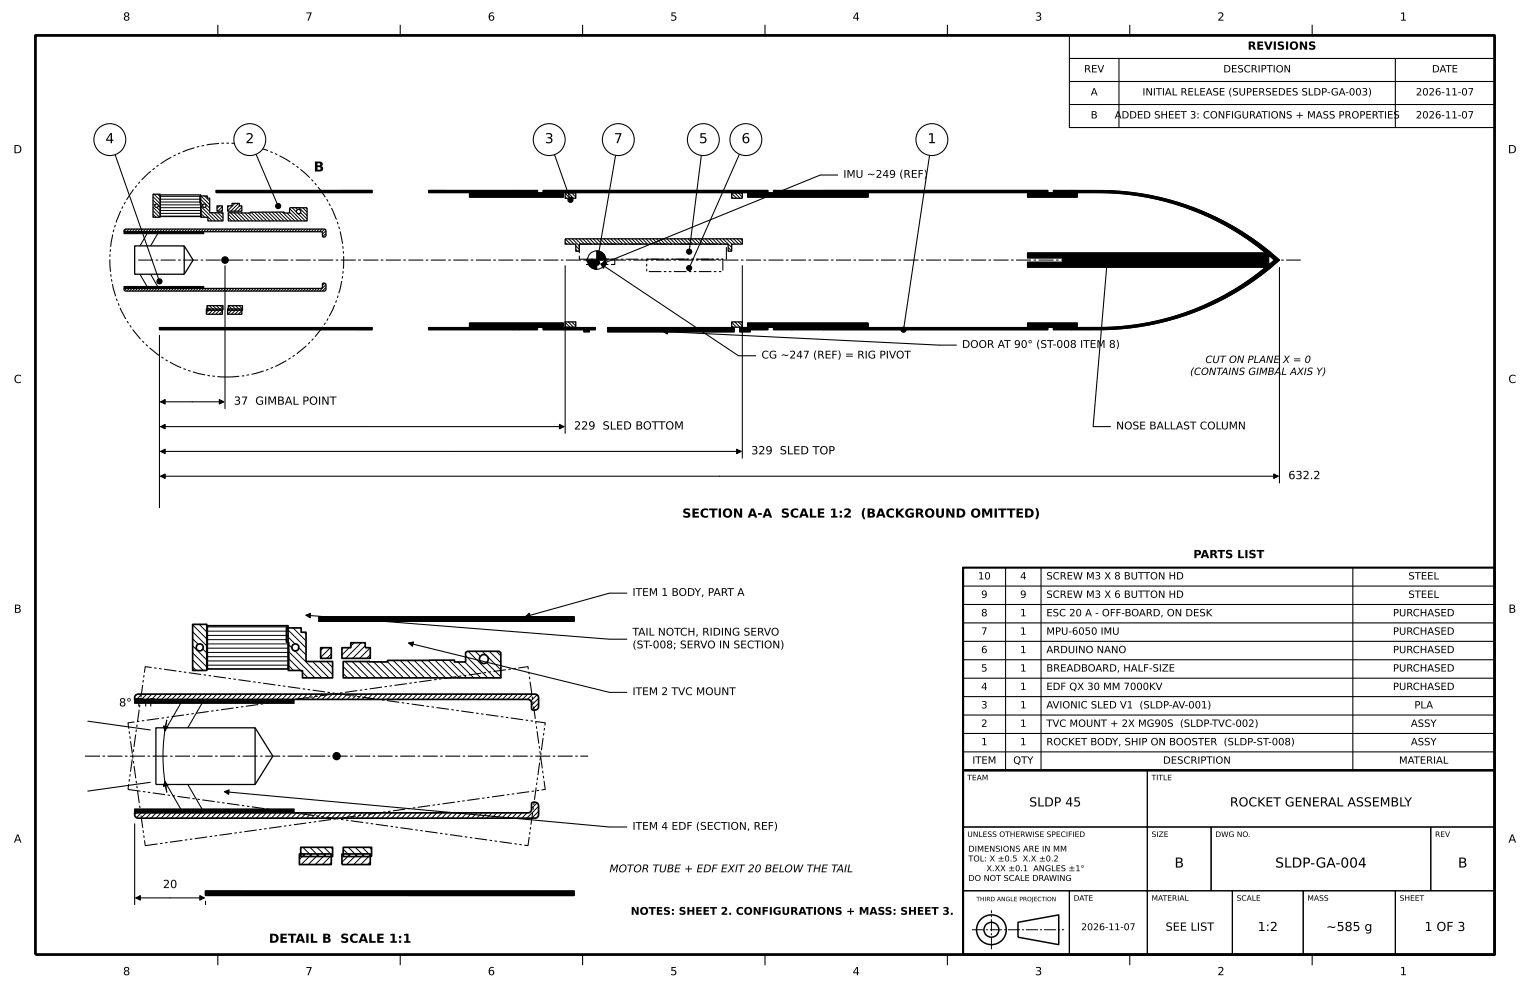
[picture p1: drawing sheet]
<svg xmlns="http://www.w3.org/2000/svg" width="432mm" height="279mm" viewBox="0 0 432 279" stroke-linecap="round" stroke-linejoin="round" font-family="sans-serif">
<g fill="none" stroke="#000" stroke-width=".28">
<path d="M43.2 55.5l2 2M43.2 56.5l1.1 1.1M43.2 57.5l.5 .5M43.2 58.5l2 2M43.2 59.5l1.8 1.8M43.5 54.8l1.7 1.7M44.2 58.5l1 1M44.5 54.8l.7 .7M44.7 58l.5 .5M45.2 59.4h11.4M45.2 58.6h11.4M45.2 57.8h11.4"/>
<path d="M45.2 57h11.4M45.2 56.2h11.4M45.2 55.4h11.4M56.4 56l2.8 2.8M56.4 57l.9 .8M56.7 55.3l2.5 2.5M56.7 58.3l4.1 4.1M56.7 59.3l3.1 3.1M57.7 55.3l1.5 1.5M57.9 58.5l1.3 1.3M62 58.1l-.8 .7M62.7 59.3l-.2 .3"/>
<path d="M62.7 58.3l-1.2 1.3M64.6 58.1l-.3 .4M66.3 57.4l-2 2.1M67.3 57.4l-2.2 2.2M67.6 58.1l-1.5 1.5M68.3 59.4l-.2 .2M68.3 58.5l-1.2 1.1M70.8 59.9l2.5 2.5M71.8 59.9l2.5 2.5M72.8 59.9l2.5 2.5M73.8 59.9l2.5 2.5M74.8 59.9l2.5 2.5"/>
<path d="M75.8 59.9l2.5 2.5M76.7 59.9l2.5 2.5M77.7 59.9l2.5 2.5M78.7 59.9l2.5 2.5M79.7 59.9l2.5 2.5M81.7 58.9l3.5 3.5M81.7 59.9l2.5 2.5M82.4 58.6l1.3 1.2M83.4 58.6l.6 .6M84.4 58.6l2.3 2.3M85.4 58.6l1.3 1.3M86.4 58.6l.3 .3"/>
<path d="M159.5 54.6l1.4 1.4M159.5 55.6l.4 .4M160.4 54.5l1.5 1.5M161.3 54.5l1.2 1.1M162.3 54.5l.2 .1M206.5 54.6l1.4 1.4M206.5 55.6l.4 .4M207.4 54.5l1.5 1.5M208.3 54.5l1.2 1.1M209.3 54.5l.2 .1M35.7 64.7l-.7 .6M36.4 64.7l-.7 .7"/>
<path d="M37.2 64.7l-.7 .7M38 64.7l-.7 .7M38.8 64.7l-.8 .7M39.6 64.7l-.8 .7M40.3 64.7l-.7 .7M41.1 64.7l-.7 .7M41.9 64.7l-.8 .7M42.7 64.7l-.8 .7M43.2 60.4l.8 .9M43.4 64.7l-.7 .7M44.2 64.7l-.7 .7M45 64.7l-.7 .7"/>
<path d="M45.2 61h11.4M45.2 60.2h11.4M45.8 64.7l-.8 .7M46.6 64.7l-.8 .7M47.3 64.7l-.7 .7M48.1 64.7l-.7 .7M48.9 64.7l-.8 .7M49.7 64.7l-.8 .7M50.4 64.7l-.7 .7M51.2 64.7l-.7 .7M52 64.7l-.7 .7M52.8 64.7l-.8 .7"/>
<path d="M53.6 64.7l-.8 .7M54.3 64.7l-.7 .7M55.1 64.7l-.7 .7M55.9 64.7l-.8 .7M56.7 64.7l-.8 .7M56.7 61.2l.1 .1M56.7 60.3l1.1 1M57.4 64.7l-.7 .7M58.2 64.7l-.7 .7M58.7 62.2l.1 .2M59 64.7l-.7 .7M59.5 60l2.3 2.4"/>
<path d="M59.8 64.7l-.8 .7M60.5 60l2.3 2.4M60.6 64.7l-.8 .7M61.3 64.7l-.7 .7M61.5 60l1.4 1.5M62.1 64.7l-.7 .7M62.4 60l.5 .5M62.9 64.7l-.8 .7M63.7 64.7l-.8 .7M64.4 60.4l2 2M64.4 61.4l1 1M64.4 64.7l-.7 .7"/>
<path d="M65.1 60l2.3 2.4M65.2 64.7l-.7 .7M66 64.7l-.7 .7M66 60l2.4 2.4M66.8 64.7l-.8 .7M67 60l2.3 2.4M67.6 64.7l-.8 .7M68 60l2.3 2.4M68.3 64.7l-.7 .7M69.1 60.1l2.2 2.3M69.1 64.7l-.7 .7M69.9 64.7l-.8 .7"/>
<path d="M70.1 60.1l2.2 2.3M70.7 64.7l-.8 .7M71.4 64.7l-.7 .7M72.2 64.7l-.7 .7M73 64.7l-.7 .7M73.8 64.7l-.8 .7M74.6 64.7l-.8 .7M75.3 64.7l-.7 .7M76.1 64.7l-.7 .7M76.9 64.7l-.8 .7M77.7 64.7l-.8 .7M78.4 64.7l-.7 .7"/>
<path d="M79.2 64.7l-.7 .7M80 64.7l-.7 .7M80.8 64.7l-.8 .7M81 60.1l2.2 2.3M81.6 64.7l-.8 .7M82.3 64.7l-.7 .7M83.1 64.7l-.7 .7M83.9 64.7l-.8 .7M84.1 60.3l2.1 2.1M84.7 64.7l-.8 .7M84.8 60l1.9 1.9M85.4 64.7l-.7 .7"/>
<path d="M86.2 64.7l-.7 .7M87 64.7l-.7 .7M87.8 64.7l-.8 .7M88.6 64.7l-.8 .7M89.3 64.7l-.7 .7M90.1 64.7l-.7 .7M90.9 64.7l-.8 .7M91.6 79.9l-.6 .7M91.6 64.7l-.8 .8M92 65.1l-1 1M92 65.9l-.9 .9M159.5 68.4l.5 .5"/>
<path d="M159.5 67.4l1.5 1.5M160.5 67.4l1.5 1.5M161.5 67.4l2 2M162.5 67.4l1.5 1.5M162.5 69.4l1 1M162.5 70.4l.5 .5M163.5 67.4l1.5 1.5M164.5 67.4l1.5 1.5M165.4 67.4l1.5 1.5M166.4 67.4l1.5 1.5M167.4 67.4l1.5 1.5M168.4 67.4l1.5 1.5"/>
<path d="M169.4 67.4l1.5 1.5M170.4 67.4l1.5 1.5M171.4 67.4l1.5 1.5M172.4 67.4l1.5 1.5M173.4 67.4l1.5 1.5M174.4 67.4l1.5 1.5M175.3 67.4l1.5 1.5M176.3 67.4l1.5 1.5M177.3 67.4l1.5 1.5M178.3 67.4l1.5 1.5M179.3 67.4l1.5 1.5M180.3 67.4l1.5 1.5"/>
<path d="M181.3 67.4l1.5 1.5M182.3 67.4l1.5 1.5M183.3 67.4l1.5 1.5M184.3 67.4l1.5 1.5M185.2 67.4l1.5 1.5M186.2 67.4l1.5 1.5M187.2 67.4l1.5 1.5M188.2 67.4l1.5 1.5M189.2 67.4l1.5 1.5M190.2 67.4l1.5 1.5M191.2 67.4l1.5 1.5M192.2 67.4l1.5 1.5"/>
<path d="M193.2 67.4l1.5 1.5M194.2 67.4l1.5 1.5M195.1 67.4l1.5 1.5M196.1 67.4l1.5 1.5M197.1 67.4l1.5 1.5M198.1 67.4l1.5 1.5M199.1 67.4l1.5 1.5M200.1 67.4l1.5 1.5M201.1 67.4l1.5 1.5M202.1 67.4l1.5 1.5M203.1 67.4l1.5 1.5M204 67.4l2.5 2.5"/>
<path d="M205 67.4l1.5 1.5M205.5 69.8l1 1M205.5 70.8l.1 .1M206 67.4l1.5 1.5M207 67.4l1.5 1.5M208 67.4l1.5 1.5M209 67.4l.5 .5M35.7 81.4l-.6 .6M36.5 81.4l-.8 .8M37.3 81.4l-.8 .8M38 81.4l-.7 .8M38.8 81.4l-.7 .8"/>
<path d="M39.6 81.4l-.7 .8M40.4 81.4l-.8 .8M41.2 81.4l-.8 .8M41.9 81.4l-.7 .8M42.7 81.4l-.7 .8M43.5 81.4l-.8 .8M44.3 81.4l-.8 .8M45 81.4l-.7 .8M45.8 81.4l-.7 .8M46.6 81.4l-.7 .8M47.4 81.4l-.8 .8M48.2 81.4l-.8 .8"/>
<path d="M48.9 81.4l-.7 .8M49.7 81.4l-.7 .8M50.5 81.4l-.8 .8M51.3 81.4l-.8 .8M52 81.4l-.7 .8M52.8 81.4l-.7 .8M53.6 81.4l-.7 .8M54.4 81.4l-.8 .8M55.2 81.4l-.8 .8M55.9 81.4l-.7 .8M56.7 81.4l-.7 .8M57.5 81.4l-.8 .8"/>
<path d="M58.3 81.4l-.8 .8M58.4 87.2l-.2 .1M58.4 86.6l1 1M59 81.4l-.7 .8M59.1 86.3l1.3 1.3M59.4 87.2l-1.2 1.1M59.8 81.4l-.7 .8M60.1 86.3l1.3 1.3M60.4 87.2l-1.5 1.5M60.6 81.4l-.7 .8M61.1 86.3l1.3 1.3M61.4 87.2l-1.5 1.5"/>
<path d="M61.4 81.4l-.8 .8M62.1 86.3l.8 .8M62.2 81.4l-.8 .8M62.3 87.2l-1.5 1.5M62.7 87.8l-.9 .9M62.9 81.4l-.7 .8M63.7 81.4l-.7 .8M64.4 87.2l.4 .4M64.5 81.4l-.8 .8M64.5 86.3l1.3 1.3M64.8 87.2l-.5 .5M65.3 81.4l-.8 .8"/>
<path d="M65.5 86.3l1.3 1.3M65.8 87.2l-1.5 1.5M66 81.4l-.7 .8M66.5 86.3l1.3 1.3M66.8 87.2l-1.5 1.5M66.8 81.4l-.7 .8M67.5 86.3l.9 .9M67.6 81.4l-.7 .8M67.8 87.2l-1.5 1.5M68.3 88.7h-.1M68.3 87.7l-1.1 1M68.4 81.4l-.8 .8"/>
<path d="M69.2 81.4l-.8 .8M69.9 81.4l-.7 .8M70.7 81.4l-.7 .8M71.5 81.4l-.8 .8M72.3 81.4l-.8 .8M73 81.4l-.7 .8M73.8 81.4l-.7 .8M74.6 81.4l-.7 .8M75.4 81.4l-.8 .8M76.2 81.4l-.8 .8M76.9 81.4l-.7 .8M77.7 81.4l-.7 .8"/>
<path d="M78.5 81.4l-.8 .8M79.3 81.4l-.8 .8M80 81.4l-.7 .8M80.8 81.4l-.7 .8M81.6 81.4l-.7 .8M82.4 81.4l-.8 .8M83.2 81.4l-.8 .8M83.9 81.4l-.7 .8M84.7 81.4l-.7 .8M85.5 81.4l-.8 .8M86.3 81.4l-.8 .8M87 81.4l-.7 .8"/>
<path d="M87.8 81.4l-.7 .8M88.6 81.4l-.7 .8M89.4 81.4l-.8 .8M90.2 81.4l-.8 .8M92 80.4l-1.8 1.8M92 81.1l-1 1.1M159.5 91l1.4 1.3M159.5 92l.4 .3M160.4 90.8l1.5 1.5M161.3 90.8l1.2 1.2M162.3 90.8l.2 .2M206.5 91l1.4 1.3"/>
<path d="M206.5 92l.4 .3M207.4 90.8l1.5 1.5M208.3 90.8l1.2 1.2M209.3 90.8l.2 .2M54.4 176.3l4 4M54.4 178.3l4 4M56.2 176.2l2.2 2.1M58.2 176.2l.2 .2M58.5 179.3h22.8M58.5 178.1h22.8M58.5 176.9h22.8M80.8 177.3l5.6 5.6"/>
<path d="M80.8 179.3l2.5 2.4M82.7 177.2l3.7 3.7M84.7 177.2l.3 .3M85.9 178.4l.5 .5M38.4 196.1l-.2 .2M40 195.9l-1.5 1.5M41.4 195.9l-1.4 1.5M42.9 195.9l-1.5 1.5M44.3 195.9l-1.5 1.5M45.7 195.9l-1.5 1.5M47.1 195.9l-1.5 1.5M48.5 195.9l-1.5 1.5"/>
<path d="M49.9 195.9l-1.5 1.5M51.3 195.9l-1.4 1.5M52.8 195.9l-1.5 1.5M54.2 195.9l-1.5 1.5M54.4 180.3l1.5 1.5M54.4 182.3l4 4M54.4 184.2l4 4M54.4 186.2l2.9 3M54.4 188.2l1 1M55.6 195.9l-1.5 1.5M57 195.9l-1.5 1.5M57.2 183.2l1.2 1.1"/>
<path d="M58.4 195.9l-1.5 1.5M58.5 187.7h22.8M58.5 186.5h22.8M58.5 185.3h22.8M58.5 184.1h22.8M58.5 182.9h22.8M58.5 181.7h22.8M58.5 180.5h22.8M59.8 195.9l-1.5 1.5M61.2 195.9l-1.4 1.5M62.7 195.9l-1.5 1.5M64.1 195.9l-1.5 1.5"/>
<path d="M65.5 195.9l-1.5 1.5M66.9 195.9l-1.5 1.5M68.3 195.9l-1.5 1.5M69.7 195.9l-1.5 1.5M71.1 195.9l-1.4 1.5M72.6 195.9l-1.5 1.5M74 195.9l-1.5 1.5M75.4 195.9l-1.5 1.5M76.8 195.9l-1.5 1.5M78.2 195.9l-1.5 1.5M79.6 195.9l-1.5 1.5M81 195.9l-1.4 1.5"/>
<path d="M81.5 181.9l.9 1M81.5 183.9l7.4 7.4M81.5 185.9l3.3 3.3M81.5 187.9l1.3 1.3M82.5 195.9l-1.5 1.5M83.2 183.7l7.7 7.6M83.9 195.9l-1.5 1.5M84.3 182.8l2.1 2M84.9 189.3h.1M85.3 195.9l-1.5 1.5M85.4 189.8l1.5 1.5M86.7 195.9l-1.5 1.5"/>
<path d="M88.1 195.9l-1.5 1.5M88.2 186.7l4.6 4.6M89.5 195.9l-1.5 1.5M90.2 186.7l3.7 3.7M90.9 195.9l-1.4 1.5M91.3 182.8l-.8 .8M92.2 186.7l1.7 1.7M92.4 195.9l-1.5 1.5M93.2 182.8l-2.7 2.7M93.5 184.5l-1.3 1.3M93.8 195.9l-1.5 1.5M95.2 195.9l-1.5 1.5"/>
<path d="M96.6 182.8l-.1 .1M96.6 195.9l-1.5 1.5M96.9 188.1l3.1 3.2M96.9 190.1l1.2 1.2M97.4 186.7l4.6 4.6M98 195.9l-1.5 1.5M98.6 182.8l-2.1 2.1M99.4 186.7l4.6 4.6M99.4 195.9l-1.5 1.5M100 181.4l-1 1M100.8 195.9l-1.4 1.5M101.4 186.7l4.6 4.6"/>
<path d="M101.9 181.4l-4.4 4.4M102.3 195.9l-1.5 1.5M103.1 182.2l-3.6 3.6M103.3 186.7l4.7 4.6M103.7 195.9l-1.5 1.5M104.5 184.8l-1 1M104.5 182.8l-3 3M105.1 195.9l-1.5 1.5M105.5 186.8l4.4 4.5M106.5 195.9l-1.5 1.5M107.4 186.8l4.5 4.5M107.9 195.9l-1.5 1.5"/>
<path d="M109.3 195.9l-1.5 1.5M109.4 186.8l4.5 4.5M110.7 195.9l-1.4 1.5M111 186.4l4.9 4.9M112.2 195.9l-1.5 1.5M112.9 186.4l5 4.9M113.6 195.9l-1.5 1.5M114.9 186.4l4.9 4.9M115 195.9l-1.5 1.5M116.4 195.9l-1.5 1.5M116.9 186.4l4.9 4.9M117.8 195.9l-1.5 1.5"/>
<path d="M118.9 186.4l4.9 4.9M119.2 195.9l-1.5 1.5M120.6 195.9l-1.4 1.5M120.9 186.4l4.9 4.9M122.1 195.9l-1.5 1.5M122.8 186.3l5 5M123.5 195.9l-1.5 1.5M124.7 186.3l5 5M124.9 195.9l-1.5 1.5M126.3 195.9l-1.5 1.5M126.7 186.3l5 5M127.7 195.9l-1.5 1.5"/>
<path d="M129.1 195.9l-1.5 1.5M129.2 186.8l4.5 4.5M130.5 195.9l-1.4 1.5M131.2 186.8l4.5 4.5M131.4 185l6.3 6.3M132 195.9l-1.5 1.5M132.1 183.8l7.5 7.5M133.4 195.9l-1.5 1.5M134.1 183.8l1.5 1.4M134.8 195.9l-1.5 1.5M136.1 183.8l1.2 1.2M136.2 195.9l-1.5 1.5"/>
<path d="M137.3 187l4.1 4.1M137.5 185.3l3.9 3.8M137.6 195.9l-1.5 1.5M138.1 183.8l3.3 3.3M139 195.9l-1.5 1.5M140.1 183.8l1.2 1.3M140.4 195.9l-1.4 1.5M141.9 195.9l-1.5 1.5M143.3 195.9l-1.5 1.5M144.7 195.9l-1.5 1.5M146.1 195.9l-1.5 1.5M147.5 195.9l-1.5 1.5"/>
<path d="M148.9 195.9l-1.5 1.5M150.3 195.9l-1.4 1.5M151.6 196.1l-1.8 1.7M152 198.5l-1.8 1.8M152 197.1l-2 2M38.4 229.4l-.4 .4M39.9 229.4l-1.4 1.4M41.3 229.4l-1.5 1.5M42.7 229.4l-1.5 1.5M44.1 229.4l-1.5 1.5M45.5 229.4l-1.5 1.5M46.9 229.4l-1.5 1.5"/>
<path d="M48.3 229.4l-1.5 1.5M49.8 229.4l-1.5 1.5M51.2 229.4l-1.5 1.5M52.6 229.4l-1.5 1.5M54 229.4l-1.5 1.5M55.4 229.4l-1.5 1.5M56.8 229.4l-1.5 1.5M58.2 229.4l-1.5 1.5M59.7 229.4l-1.5 1.5M61.1 229.4l-1.5 1.5M62.5 229.4l-1.5 1.5M63.9 229.4l-1.5 1.5"/>
<path d="M65.3 229.4l-1.5 1.5M66.7 229.4l-1.5 1.5M68.1 229.4l-1.5 1.5M69.6 229.4l-1.5 1.5M71 229.4l-1.5 1.5M72.4 229.4l-1.5 1.5M73.8 229.4l-1.5 1.5M75.2 229.4l-1.5 1.5M76.6 229.4l-1.5 1.5M78 229.4l-1.5 1.5M79.4 229.4l-1.4 1.5M80.9 229.4l-1.5 1.5"/>
<path d="M82.3 229.4l-1.5 1.5M83.7 229.4l-1.5 1.5M85.1 229.4l-1.5 1.5M85.5 239.1l2.6 2.6M86.5 229.4l-1.5 1.5M87.5 239.1l2.6 2.6M87.9 229.4l-1.5 1.5M89.3 229.4l-1.4 1.5M89.5 239.1l2.6 2.6M90.8 229.4l-1.5 1.5M91.4 239.1l2.5 2.5M92.2 229.4l-1.5 1.5"/>
<path d="M93.4 239.1l.5 .5M93.6 229.4l-1.5 1.5M95 229.4l-1.5 1.5M96.4 229.4l-1.5 1.5M96.9 239.7l2 2M97.8 229.4l-1.5 1.5M98.3 239.1l2.6 2.6M99.2 229.4l-1.4 1.5M100.3 239.1l2.6 2.6M100.7 229.4l-1.5 1.5M102.1 229.4l-1.5 1.5M102.3 239.1l2.6 2.6"/>
<path d="M103.5 229.4l-1.5 1.5M104.2 239.1l.7 .7M104.9 229.4l-1.5 1.5M106.3 229.4l-1.5 1.5M107.7 229.4l-1.5 1.5M109.1 229.4l-1.4 1.5M110.6 229.4l-1.5 1.5M112 229.4l-1.5 1.5M113.4 229.4l-1.5 1.5M114.8 229.4l-1.5 1.5M116.2 229.4l-1.5 1.5M117.6 229.4l-1.5 1.5"/>
<path d="M119 229.4l-1.4 1.5M120.5 229.4l-1.5 1.5M121.9 229.4l-1.5 1.5M123.3 229.4l-1.5 1.5M124.7 229.4l-1.5 1.5M126.1 229.4l-1.5 1.5M127.5 229.4l-1.5 1.5M128.9 229.4l-1.4 1.5M130.4 229.4l-1.5 1.5M131.8 229.4l-1.5 1.5M133.2 229.4l-1.5 1.5M134.6 229.4l-1.5 1.5"/>
<path d="M136 229.4l-1.5 1.5M137.4 229.4l-1.5 1.5M138.8 229.4l-1.4 1.5M140.3 229.4l-1.5 1.5M141.7 229.4l-1.5 1.5M143.1 229.4l-1.5 1.5M144.5 229.4l-1.5 1.5M145.9 229.4l-1.5 1.5M147.3 229.4l-1.5 1.5M148.7 229.4l-1.4 1.5M150.3 226.5l-.2 .2M151.6 226.6l-1.6 1.5"/>
<path d="M152 229l-1.9 1.9M152 227.6l-3.3 3.3M84.9 240.5l1.2 1.2M86 241l-1.5 1.5M88 241l-3 3M90 241l-3 3M92 241l-3 3M93.5 243.4l-.6 .6M93.5 241.5l-2.5 2.5M96.9 241.7h.1M96.9 241l-.4 .4M98.8 241l-2.3 2.3"/>
<path d="M100.8 241l-3 3M102.8 241l-3 3M104.5 243.3l-.7 .7M104.5 241.3l-2.7 2.7"/>
</g>
<g fill="none" stroke="#000" stroke-width=".36">
<path d="M61 53.8h44v.6h-44zM121 53.8h24v.6h-24zM132.5 54.4h12.5v-.6h1.5v.6h12.5v1.2h-26.5zM146.5 53.8h5.2v.5l-5.2 .1zM153.3 53.7l63.4 .1v.5h-63.4zM211 54.4h12.5v-.6h9v.6h12.5v1.2h-34zM218.3 53.7l5.2 .1v.6l-5.2-.1zM232.5 53.7l63.2 .1v.5l-63.2 .1zM290 54.4h12.5v-.6a103.1 103.1 0 0 1 19.3 .9 76.3 76.3 0 0 1 39.3 18.7 76.8 76.8 0 0 1-54.9 19.6h-3.7v-.6h-12.5v-1.2h14v1.2a85 85 0 0 0 22.5-1.8 74.1 74.1 0 0 0 30.8-15.2h-67.3v-1.4h10v-1.2h-10v-1.4h67.3a74.5 74.5 0 0 0-50.3-17h-3v1.2h-14zM297.3 53.7l5.2 .1v.6l-5.2-.1zM38 69.4h14v8h-14zM52 69.4l2.5 4-2.5 4"/>
<path d="M358.1 72.1l1.5 1.3-1.5 1.3zM45 92.4h60v.6h-60zM121 92.4h24v.6h-24zM132.5 91.2h26.5v1.2h-12.5v.6h-1.5v-.6h-12.5zM146.5 92.4h5.2v.6h-5.2zM153.3 92.4h14.7v.7h-1.7v.5h-1.5v-.5h-11.5zM205.5 92.4h1.7v.6l-1.7 .1zM208.8 92.4h7.9v.6l-5 .1v.5h-1.5v-.5h-1.4zM211 91.2h34v1.2h-12.5v.6h-9v-.6h-12.5zM218.3 92.4h5.2v.6l-5.2 .1zM232.5 92.4h63.2v.6l-63.2 .1zM297.3 92.4h5.2v.6l-5.2 .1z"/>
<path d="M44 205.4h28v16h-28zM72 205.4l5 8-5 8"/>
</g>
<g fill="none" stroke="#000" stroke-width=".3">
<path d="M61.5 7v3M112.9 7v3M164.4 7v3M215.9 7v3M267.4 7v3M301.8 10h120v26h-120zM301.8 16.5h120M315.8 16.5v19.5M318.9 7v3M370.3 7v3M393.8 16.5v19.5M301.8 29.5h120"/>
<path d="M301.8 23h120M231.5 49.4h5M39.5 77.4l2 3.4M41.5 66l-2 3.4M42.5 77.4l2 3.4M44.5 66l-2 3.4M63.5 74.9v40.5M159.5 74.9v47.5M209.5 74.9v54.5M361.1 75.4v61M45 94.5v48.9M265 97.4h5"/>
<path d="M208.4 100.4h5M308.5 120.4h5M172 167.4h5M271.8 160.2v57.2h150M271.8 175.8h150M271.8 170.6h150M271.8 165.4h150M283.8 160.2v57.2M293.8 160.2v57.2M381.8 160.2v57.2M51 198.5l-4 6.9M57 198.5l-4 6.9"/>
<path d="M172 195.4h5M172 180.4h5M271.8 196.6h150M271.8 191.4h150M271.8 186.2h150M271.8 181h150M24.7 203.5l17.8 2.5M271.8 217.4h52v16h-52zM271.8 212.2h150M271.8 207h150M271.8 201.8h150M323.8 217.4h98v16h-98z"/>
<path d="M38 232.4v23M42.5 220.8l-17.8 2.5M47 221.4l4 6.9M53 221.4l4 6.9M172 233.4h5M271.8 233.4h52v18h-52zM323.8 233.4h18v18h-18zM341.8 233.4h62v18h-62zM403.8 233.4h18v18h-18zM58 254.2v1.2M271.8 251.4h30v18h-30zM301.8 251.4h22v18h-22z"/>
<path d="M323.8 251.4h24v18h-24zM347.8 251.4h20v18h-20zM367.8 251.4h26v18h-26zM393.8 251.4h28v18h-28zM61.5 269.4v3M112.9 269.4v3M164.4 269.4v3M215.9 269.4v3M267.4 269.4v3M318.9 269.4v3M370.3 269.4v3"/>
</g>
<path d="M163.5 68.9h41.5v4.2h-41.5v-4.2M165.5 73.1h8v1.6h-8v-1.6M182.5 73.1h21.5v3.5h-21.5v-3.5M36.1 222.8l112.9 15.9 4.9-34.7-112.9-15.9-4.9 34.7M41 238.7l112.9-15.9-4.9-34.7-112.9 15.9 4.9 34.7" fill="none" stroke="#000" stroke-width=".3" stroke-dasharray="3.5 .7 .7 .7 .7 .7" stroke-linecap="butt"/>
<path d="M39 73.4h328.1M24 213.4h142" fill="none" stroke="#000" stroke-width=".3" stroke-dasharray="4.2 .7 .7 .7" stroke-linecap="butt"/>
<path d="M10 10h411.8v259.4h-411.8z" fill="none" stroke="#000" stroke-width=".78" stroke-linecap="butt"/>
<path d="M271.8 160.2h150v57.2h-150zM271.8 217.4h150v52h-150z" fill="none" stroke="#000" stroke-width=".6" stroke-linecap="butt"/>
<path d="M287.3 260.3l11.5-2.1v8.4l-11.5-2.1z" fill="none" stroke="#000" stroke-width=".42"/>
<path d="M274.3 262.4h26M279.8 267.9v-11" fill="none" stroke="#000" stroke-width=".28" stroke-dasharray="3.4 .6 .6 .6" stroke-linecap="butt"/>
<g fill="#000" stroke="#000" stroke-width=".28">
<path d="M61 53.8h44v.6h-44zM121 53.8h24v.6h-24zM132.5 54.4h12.5v-.6h1.5v.6h12.5v1.2h-26.5zM146.5 53.8h5.2v.5l-5.2 .1zM153.3 53.7l63.4 .1v.5h-63.4zM218.3 53.7l5.2 .1v.6l-5.2-.1zM211 54.4h12.5v-.6h9v.6h12.5v1.2h-34zM232.5 53.7l63.2 .1v.5l-63.2 .1zM297.3 53.7l5.2 .1v.6l-5.2-.1zM290 54.4h12.5v-.6h7.5a76.2 76.2 0 0 1 46.3 15.6l4.8 4-3.9 3.3-5.3 3.8-5.2 3.1-4.6 2.3a75.8 75.8 0 0 1-32.1 7.1h-7.5v-.6h-12.5v-1.2h14v1.2h7.3l7.6-.5 7.6-1.3 5.1-1.4 3.8-1.3 7.7-3.2 7.6-4.4 6.6-4.9h-67.3v-1.4h10v-1.2h-10v-1.4h67.3l-6.6-4.9-7.6-4.4-7.7-3.2-7.6-2.4-6.4-1.3-7.6-.7-9.8-.1v1.2h-14zM45 92.4h60v.6h-60zM132.5 91.2h26.5v1.2h-12.5v.6h-1.5v-.6h-12.5z"/>
<path d="M121 92.4h24v.6h-24zM146.5 92.4h5.2v.6h-5.2zM153.3 92.4h14.7v.7h-1.7v.5h-1.5v-.5h-11.5zM205.5 92.4h1.7v.6l-1.7 .1zM208.8 92.4h7.9v.6l-5 .1v.5h-1.5v-.5h-1.4zM218.3 92.4h5.2v.6l-5.2 .1zM211 91.2h34v1.2h-12.5v.6h-9v-.6h-12.5zM232.5 92.4h63.2v.6l-63.2 .1zM297.3 92.4h5.2v.6l-5.2 .1z"/>
</g>
<path d="M358.1 72.1l1.5 1.3-1.5 1.3z" fill="#fff" stroke="#000" stroke-width=".28"/>
<g fill="none" stroke="#000" stroke-width=".36">
<path d="M43.2 54.8h2v6.5h-2zM45.2 55h11.4v6.1h-11.4zM56.4 55.3h2.1v.6h.7v4.1h3.7v2.4h-4.2v-1.1h-2v-4h-.3zM61.2 58.1h1.5v1.5h-1.5zM64.3 58.1h1.2v-.7h2v.7h.8v1.5h-4zM159.5 54.5h3v1.5h-3zM206.5 54.5h3v1.5h-3zM35.1 64.8l.4-.1h56l.5 .3v1.4a.6 .6 0 0 1-.9 .5l-.2-1.3-.4-.2h-55.5zM64.4 60l6.3 .1v-.2h9.4v.2h1.6v-1.3l.3-.2h4.5l.2 .2v3.6h-22.3zM159.5 67.4h50v1.5h-3v2h-1v-2h-42v2h-1v-2h-3zM35 81.4h55.5l.5-.4v-.8a.53 .53 0 0 1 .6-.3 .53 .53 0 0 1 .4 .5v1.4l-.5 .3-56 .1a.56 .56 0 0 1-.5-.8zM58.2 87.2h4.5v1.5h-4.5z"/>
<path d="M58.4 86.3h4.5v1.3h-4.5zM64.3 87.2h4v1.5h-4zM64.4 86.3h4v1.3h-4zM159.5 90.8h3v1.5h-3zM171.5 92.4h33.9v.7h1.8v.5h-35.7zM206.5 90.8h3v1.5h-3zM208.8 93l1.2 .1v.5h-1.2z"/>
<circle cx="44.2" cy="58" r=".49"/>
<circle cx="57.7" cy="58.1" r=".49"/>
<circle cx="84.3" cy="59.7" r=".63"/>
</g>
<path d="M35 65.5h22.5v.5h-22.5zM35 80.8h22.5v.5h-22.5zM171.5 92.4h33.9v.7h1.8v.5h-35.7zM208.8 93l1.2 .1v.5h-1.2zM90 174.1h72v1.2h-72zM38 197.6h45v.9h-45zM38 228.3h45v.9h-45zM58 251.5h104v1.2h-104z" fill="#000" stroke="#000" stroke-width=".28"/>
<g fill="none" stroke="#000" stroke-width=".48">
<path d="M54.4 176.2h4v13h-4zM58.5 176.6h22.8v12.2h-22.8zM80.8 177.2h4.2v1.2h1.4v8.3h7.5v4.6h-8.5v-2l-4-.1 .1-8h-.7zM90 174.1h72v1.2h-72zM38.3 196.2l.7-.3h112l.7 .3 .3 .4v2.8a1.19 1.19 0 0 1-1.6 1l-.4-.4-.1-2.1-.9-.5h-111v-.8zM90.5 182.8h3v3h-3zM96.5 182.8h2.5v-1.4h4.1v1.4h1.4v3h-8zM96.9 186.7l12.5 .1v-.4l18.9-.1v.5h3.1v-2.6l.5-.4h8.9l.5 .4 .1 7.1h-44.5zM38 229.4h111l.7-.3 .3-.4v-1.8a1.07 1.07 0 0 1 1.2-.5 1.07 1.07 0 0 1 .8 1v2.8l-.5 .6-.5 .1h-112a1.11 1.11 0 0 1-1-1.5zM84.9 239.1h9v2.6h-9zM96.9 239.1h8v2.6h-8zM58 251.5h104v1.2h-104z"/>
<path d="M84.5 241h9v3h-9zM96.5 241h8v3h-8z"/>
<circle cx="56.4" cy="182.7" r=".99"/>
<circle cx="83.4" cy="182.7" r="1"/>
<circle cx="136.5" cy="186" r="1.25"/>
</g>
<g fill="none" stroke="#000" stroke-width=".42">
<circle cx="279.8" cy="262.4" r="2.1"/>
<circle cx="279.8" cy="262.4" r="4.2"/>
</g>
<g fill="none" stroke="#000" stroke-width=".3">
<path d="M32.5 43.6l12.5 35.8M72.3 43.5l6.2 14.7M156.5 43.6l4.5 12.8M173.7 43.8l-5.2 30.3M197.9 43.9l-3.4 27.1M208.7 43.5l-14.2 32.1M231.5 49.4l-61.7 25.1M262.3 43.9l-7.3 49.2M169.6 74.5l38.8 25.9M312.5 73.7l-4 46.7M187.1 93.6l77.9 3.8M45.3 113.4h17.9"/>
<path d="M45.3 120.4h113.9M45.3 127.4h163.9M45.3 134.4h315.5M86.3 173.6l85.7 6.8M172 167.4l-23.7 6.6M115.3 181.5l56.7 13.9M46.5 206.3l.6-3.1a49 49 0 0 0 0 20.4l-.6-3.1M63.3 223.4l108.7 10M38.3 253.4h19.4"/>
</g>
<g fill="#000" stroke="#000" stroke-width=".3">
<path d="M169.6 74.5l1.4 .2-.7 1zM170.7 73.5l.5 1.1-1.4-.1zM312.5 73.7l.5 1.4-1.3-.2zM187.1 93.6l1.3-.6-.1 1.3zM45.3 113.4l1.3-.6v1.2zM61.9 112.8l1.3 .6-1.3 .6zM157.9 119.8l1.3 .6-1.3 .6zM45.3 120.4l1.3-.6v1.2zM45.3 127.4l1.3-.6v1.2zM45.3 134.4l1.3-.6v1.2zM207.9 126.8l1.3 .6-1.3 .6zM359.5 133.8l1.3 .6-1.3 .6z"/>
<path d="M86.3 173.6l1.4-.5-.1 1.3zM148.3 174l1.1-.9 .3 1.2zM115.3 181.5l1.4-.3-.3 1.2zM46.1 204.9l1.3 .2-.9 1.2zM46.5 220.5l.9 1.2-1.3 .2zM63.3 223.4l1.4-.5-.2 1.3zM38.3 253.4l1.3-.6v1.2zM56.4 252.8l1.3 .6-1.3 .6z"/>
</g>
<circle cx="64" cy="73.4" r="33" fill="none" stroke="#000" stroke-width=".3" stroke-dasharray="3.5 .7 .7 .7 .7 .7" stroke-linecap="butt"/>
<circle cx="63.5" cy="73.4" r=".9" fill="#000" stroke="#000" stroke-width=".35"/>
<g fill="#fff" stroke="#000" stroke-width=".3">
<circle cx="263" cy="39.4" r="4.5"/>
<circle cx="70.5" cy="39.4" r="4.5"/>
<circle cx="155" cy="39.4" r="4.5"/>
<circle cx="31" cy="39.4" r="4.5"/>
<circle cx="198.5" cy="39.4" r="4.5"/>
<circle cx="210.5" cy="39.4" r="4.5"/>
<circle cx="174.5" cy="39.4" r="4.5"/>
</g>
<g fill="#000" stroke="#000" stroke-width=".35">
<circle cx="78.5" cy="58.2" r=".7"/>
<circle cx="161" cy="56.4" r=".7"/>
<circle cx="45" cy="79.4" r=".7"/>
<circle cx="168.5" cy="74.1" r=".7"/>
<circle cx="194.5" cy="75.6" r=".7"/>
<circle cx="194.5" cy="71" r=".7"/>
<circle cx="255" cy="93.1" r=".7"/>
<circle cx="95" cy="213.4" r="1"/>
</g>
<circle cx="168.4" cy="73.4" r="2.6" fill="none" stroke="#000" stroke-width=".3"/>
<path d="M165.8 73.4h2.6v2.6a2.6 2.6 0 0 1-2.6-2.6zM168.4 70.8a2.6 2.6 0 0 1 2.6 2.6h-2.6z" fill="#000" stroke="#000" stroke-width=".3"/>
<g font-size="3.9">
<text x="29.8" y="40.4">4</text>
<text x="69.3" y="40.4">2</text>
<text x="153.8" y="40.4">3</text>
<text x="173.3" y="40.4">7</text>
<text x="197.3" y="40.4">5</text>
<text x="209.3" y="40.4">6</text>
<text x="261.8" y="40.4">1</text>
<text x="88.5" y="48.4">B</text>
<text x="331.5" y="244.8">B</text>
<text x="359.9" y="244.8">SLDP-GA-004</text>
<text x="411.5" y="244.8">B</text>
</g>
<g font-size="3.5">
<text x="192.6" y="146.1">SECTION A-A SCALE 1:2 (BACKGROUND OMITTED)</text>
<text x="290.5" y="227.6">SLDP 45</text>
<text x="347.1" y="227.6">ROCKET GENERAL ASSEMBLY</text>
<text x="355" y="262.8">1:2</text>
<text x="374.3" y="262.8">~585 g</text>
<text x="402" y="262.8">1 OF 3</text>
<text x="75.9" y="266.1">DETAIL B SCALE 1:1</text>
</g>
<g font-size="3.2">
<text x="34.7" y="5.8">8</text>
<text x="86.2" y="5.8">7</text>
<text x="137.7" y="5.8">6</text>
<text x="189.2" y="5.8">5</text>
<text x="240.6" y="5.8">4</text>
<text x="292.1" y="5.8">3</text>
<text x="343.6" y="5.8">2</text>
<text x="395.1" y="5.8">1</text>
<text x="352.1" y="14">REVISIONS</text>
<text x="3.8" y="43.2">D</text>
<text x="425.6" y="43.2">D</text>
<text x="3.9" y="108.1">C</text>
<text x="425.7" y="108.1">C</text>
<text x="66" y="114.2">37 GIMBAL POINT</text>
<text x="162" y="121.2">229 SLED BOTTOM</text>
<text x="212" y="128.2">329 SLED TOP</text>
<text x="363.6" y="135.2">632.2</text>
<text x="336.8" y="157.5">PARTS LIST</text>
<text x="3.9" y="172.9">B</text>
<text x="425.7" y="172.9">B</text>
<text x="33.6" y="199.4">8° TYP</text>
<text x="3.9" y="237.8">A</text>
<text x="425.7" y="237.8">A</text>
<text x="46" y="250.6">20</text>
<text x="328.9" y="262.7">SEE LIST</text>
<text x="34.7" y="275.2">8</text>
<text x="86.2" y="275.2">7</text>
<text x="137.7" y="275.2">6</text>
<text x="189.2" y="275.2">5</text>
<text x="240.6" y="275.2">4</text>
<text x="292.1" y="275.2">3</text>
<text x="343.6" y="275.2">2</text>
<text x="395.1" y="275.2">1</text>
</g>
<g font-size="3">
<text x="238" y="50.2">IMU ~249 (REF)</text>
<text x="214.9" y="101.2">CG ~247 (REF) = RIG PIVOT</text>
<text x="271.5" y="98.2">DOOR AT 90° (ST-008 ITEM 8)</text>
<text x="315" y="121.2">NOSE BALLAST COLUMN</text>
<text x="178.5" y="168.2">ITEM 1 BODY, PART A</text>
<text x="178.5" y="179.4">TAIL NOTCH, RIDING SERVO</text>
<text x="178.5" y="183">(ST-008; SERVO IN SECTION)</text>
<text x="178.5" y="196.2">ITEM 2 TVC MOUNT</text>
<text x="178.5" y="234.2">ITEM 4 EDF (SECTION, REF)</text>
<text x="172" y="246.2">MOTOR TUBE + EDF EXIT 20 BELOW THE TAIL</text>
<text x="178" y="258.2">NOTES: SHEET 2. CONFIGURATIONS + MASS: SHEET 3.</text>
</g>
<g font-size="2.8">
<text x="306" y="20.4">REV</text>
<text x="345.2" y="20.4">DESCRIPTION</text>
<text x="404.1" y="20.4">DATE</text>
<text x="307.8" y="26.9">A</text>
<text x="322.4" y="26.9">INITIAL RELEASE (SUPERSEDES SLDP-GA-003)</text>
<text x="399.6" y="26.9">2026-11-07</text>
<text x="307.8" y="33.4">B</text>
<text x="314.6" y="33.4">ADDED SHEET 3: CONFIGURATIONS + MASS PROPERTIES</text>
<text x="399.6" y="33.4">2026-11-07</text>
<text x="335.9" y="105.8">(CONTAINS GIMBAL AXIS Y)</text>
<text x="340.2" y="102.4">CUT ON PLANE X = 0</text>
<text x="276" y="163.5">10</text>
<text x="287.9" y="163.5">4</text>
<text x="295.3" y="163.5">SCREW M3 X 8 BUTTON HD</text>
<text x="397.5" y="163.5">STEEL</text>
<text x="276.9" y="173.9">8</text>
<text x="276.9" y="168.7">9</text>
<text x="287.9" y="173.9">1</text>
<text x="287.9" y="168.7">9</text>
<text x="295.3" y="173.9">ESC 20 A - OFF-BOARD, ON DESK</text>
<text x="295.3" y="168.7">SCREW M3 X 6 BUTTON HD</text>
<text x="393.1" y="173.9">PURCHASED</text>
<text x="397.5" y="168.7">STEEL</text>
<text x="276.9" y="179.1">7</text>
<text x="287.9" y="179.1">1</text>
<text x="295.3" y="179.1">MPU-6050 IMU</text>
<text x="393.1" y="179.1">PURCHASED</text>
<text x="276.9" y="184.3">6</text>
<text x="287.9" y="184.3">1</text>
<text x="295.3" y="184.3">ARDUINO NANO</text>
<text x="393.1" y="184.3">PURCHASED</text>
<text x="276.9" y="189.5">5</text>
<text x="287.9" y="189.5">1</text>
<text x="295.3" y="189.5">BREADBOARD, HALF-SIZE</text>
<text x="393.1" y="189.5">PURCHASED</text>
<text x="276.9" y="194.7">4</text>
<text x="287.9" y="194.7">1</text>
<text x="295.3" y="194.7">EDF QX 30 MM 7000KV</text>
<text x="393.1" y="194.7">PURCHASED</text>
<text x="276.9" y="199.9">3</text>
<text x="287.9" y="199.9">1</text>
<text x="295.3" y="199.9">AVIONIC SLED V1 (SLDP-AV-001)</text>
<text x="399.2" y="199.9">PLA</text>
<text x="276.9" y="205.1">2</text>
<text x="287.9" y="205.1">1</text>
<text x="295.3" y="205.1">TVC MOUNT + 2X MG90S (SLDP-TVC-002)</text>
<text x="398.2" y="205.1">ASSY</text>
<text x="274.4" y="215.5">ITEM</text>
<text x="276.9" y="210.3">1</text>
<text x="286" y="215.5">QTY</text>
<text x="287.9" y="210.3">1</text>
<text x="295.3" y="210.3">ROCKET BODY, SHIP ON BOOSTER (SLDP-ST-008)</text>
<text x="328.2" y="215.5">DESCRIPTION</text>
<text x="394.8" y="215.5">MATERIAL</text>
<text x="398.2" y="210.3">ASSY</text>
</g>
<text font-size="2.6" x="305.1" y="262.5">2026-11-07</text>
<g font-size="2.3">
<text x="273.3" y="240.4">DIMENSIONS ARE IN MM</text>
<text x="273.3" y="243.1">TOL: X ±0.5 X.X ±0.2</text>
<text x="278.4" y="245.9">X.XX ±0.1 ANGLES ±1°</text>
<text x="273.3" y="248.6">DO NOT SCALE DRAWING</text>
</g>
<g font-size="2.1">
<text x="273" y="220.2">TEAM</text>
<text x="325" y="220.2">TITLE</text>
<text x="273" y="236.2">UNLESS OTHERWISE SPECIFIED</text>
<text x="325" y="236.2">SIZE</text>
<text x="343" y="236.2">DWG NO.</text>
<text x="405" y="236.2">REV</text>
<text x="303" y="254.2">DATE</text>
<text x="325" y="254.2">MATERIAL</text>
<text x="349" y="254.2">SCALE</text>
<text x="369" y="254.2">MASS</text>
<text x="395" y="254.2">SHEET</text>
</g>
<text font-size="1.7" x="275.5" y="254.3">THIRD ANGLE PROJECTION</text>
</svg>
